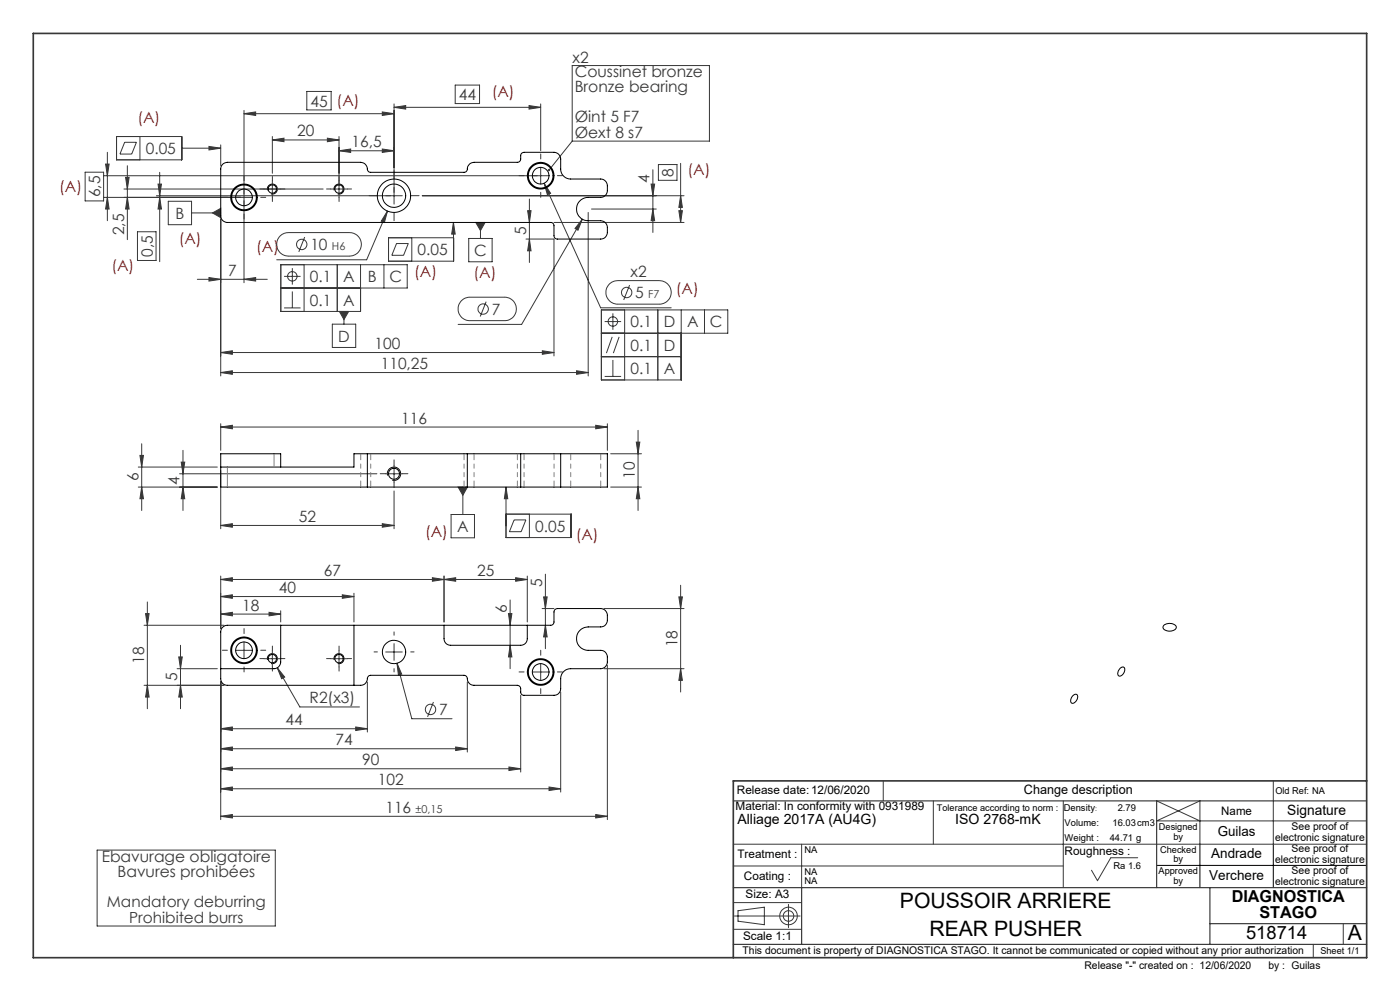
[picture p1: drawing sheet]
<svg xmlns="http://www.w3.org/2000/svg" width="420mm" height="297mm" viewBox="0 0 420 297" stroke-linecap="round" stroke-linejoin="round" font-family="sans-serif">
<g fill="none" stroke="#373737" stroke-width=".3">
<path d="M171.7 19.6h41.1v22.7h-41.1zM73.2 34.1l3.5-.6v1.1zM73.2 33.1v51.6M73.2 34.1h45M92 27.4h7.3v5.5h-7.3zM114.7 33.5l3.5 .6-3.5 .5zM118.2 32.2l3.5-.6v1.1zM118.2 31.1v30.1M118.2 32.2h44M136.6 25.5h7.3v5.5h-7.3zM158.7 31.6l3.5 .6-3.5 .5zM162.2 31.1v14.1"/>
<path d="M25.5 51.6h5.6v8.6h-5.6zM31.2 52.7h133.5M31.7 49.2h1l-.5 3.5zM32.2 59.2l.5 3.4h-1zM32.2 45.6v20.5M35 40.9h19.5v7h-19.5zM37.2 56.7h59.7M37.4 42.6h3.5l-1.4 3.6h-3.5zM37.7 53.2h1l-.5 3.5zM38.2 59.2l.5 3.4h-1zM38.2 49.7v22.1M42 40.9v7"/>
<path d="M46.9 58.7h73.8M47.4 55.2h1l-.5 3.5zM47.9 59.2l.5 3.4h-1zM47.9 51.6v26.8M54.5 44.4h11.7M62.7 43.9l3.5 .5-3.5 .5zM66.2 43.4v6.3M75.7 59.2h-44.5M81.7 54.1v5.1M81.7 41.9l3.5-.5v1.1zM81.7 40.9v11M81.7 41.9h20"/>
<path d="M98.2 41.4l3.5 .5-3.5 .6zM99.2 56.7h5M101.7 45.2l3.5-.5v1zM101.7 40.9v18.3M101.7 45.2h16.5M114.7 44.7l3.5 .5-3.5 .5zM126.7 58.7h78.5M158.8 59.7v19M162.2 50.2v5M163.2 54.9l2 3-1 .4zM163.2 54.9l17 37.3h21.2M171.7 42.3l-7 8.7"/>
<path d="M195.3 55.2h1.1l-.5 3.5zM195.9 50.9v18.8M197.5 49.3h5.6v4.7h-5.6zM204.2 49v17.7M204.2 58.7l.5 3.5h-1zM41.2 69.5h5.6v8.6h-5.6zM50.5 60.3h7v7h-7zM57.5 63.8h8.7M63.7 63.8l2.5-1.4v2.8zM66.2 65.6v47.1M84.1 70.7l1.1-.7 1.3-.3h18.4a3.5 3.5 0 0 1 3.5 3.5 3.5 3.5 0 0 1-3.5 3.6h-18.4a3.5 3.5 0 0 1-3.3-2.3 3.5 3.5 0 0 1 .9-3.8zM91.2 79.3v14"/>
<path d="M91.4 71l-1.8 4.5M101.2 79.3v14M108.2 79.3v14h-24v-14h38v7h-38M115.2 79.3v7M116.2 63.2l-.9 3.5-.9-.4zM116.2 63.2l-6.2 14.7h-27M116.6 71.3h19.5v7h-19.5zM119 73h3.5l-1.4 3.5h-3.6zM123.5 71.3v7M136 66.7l.6 3.5h-1.1zM136 66.7l.1 8.1M140.6 71.5h7v7h-7z"/>
<path d="M142.7 66.7h2.8l-1.4 2.4zM144.1 66.7v4.8M157.8 71.6h8.4v35.1M158.3 63.1h1l-.5 3.6zM158.8 71.6l.5 3.6h-1zM166.2 66.7h39M174.7 65.7l-1.3 3.3-.9-.5zM174.7 65.7l-18.2 31.5h-19.1M176.5 63.7v49M177.4 62.6h19.5M195.9 62.6l.5 3.5h-1.1zM203.7 63.1h1l-.5 3.6z"/>
<path d="M59.2 83.7h21M62.7 83.2l3.5 .5-3.5 .5zM73.2 83.7l3.5-.5v1zM85.2 82.8h5M85.2 92.3h5M87.7 80.4v4.9M87.7 87.3v5M99.7 97.2h7v6.9h-7zM101.8 93.3h2.8l-1.4 2.5zM103.2 93.3v3.9M138.5 90.1l.9-.7 1.3-.3h10.7a3.5 3.5 0 0 1 3.5 3.5 3.5 3.5 0 0 1-3.5 3.5h-10.5a3.5 3.5 0 0 1-3.2-2.2 3.5 3.5 0 0 1 .8-3.8zM145.8 90.4l-1.7 4.5"/>
<path d="M181.4 96.4h4.9M182.8 85.1l1.4-.8 1.1-.2h12.5a3.5 3.5 0 0 1 3.6 3.5 3.5 3.5 0 0 1-3.6 3.6h-12.5a3.5 3.5 0 0 1-3.3-2.3 3.5 3.5 0 0 1 .8-3.8zM183.9 93.9v4.9M187.4 92.9v21M188.9 85.4l-1.8 4.5M197.3 92.9v21M204.4 92.9v21h-24v-21h37.9v7h-37.9M211.3 92.9v7M66.2 111.7l3.5-.6v1.1zM66.2 105.7l3.5-.6v1.1zM66.2 111.7h110.3M66.2 105.7h100"/>
<path d="M162.7 105.1l3.5 .6-3.5 .5zM173 111.1l3.5 .6-3.5 .5zM180.4 106.9h24M181.4 112.8h4.9M183.7 101l-1.8 4.8M183.9 107.9v4.9M185.7 101l-1.7 4.8M41.5 140h23.7M42 136.5h1l-.5 3.5zM42.5 133v20M54.4 138.5h1l-.5 3.5zM54.9 135v18"/>
<path d="M66.2 128l3.5-.5v1zM66.2 127v8M66.2 128h116M118.2 139.5v5M178.7 127.5l3.5 .5-3.5 .5zM182.2 127v8M183.2 136h9.2M190.9 132.5h1l-.5 3.5zM191.4 129v24M41.5 146h23.7M42.5 146l.5 3.5h-1zM53.9 142h59.2"/>
<path d="M54.9 146l.5 3.5h-1zM66.2 157.5l3.5-.6v1.1zM66.2 141v17.5M66.2 157.5h52M114.7 156.9l3.5 .6-3.5 .5zM115.7 142h5M118.2 147.1v11.4M135.3 154.2h7v7h-7zM137.4 146h2.8l-1.3 2.4zM138.9 146v8.2M151.8 146l.5 3.5h-1zM151.8 146v15.1h19.5v-7h-19.5"/>
<path d="M154.2 155.8h3.6l-1.4 3.5h-3.6zM158.8 154.1v7M183.2 146h9.2M191.4 146l.5 3.5h-1zM66.2 178.8l3.5-.5v1zM66.2 178.8h40M66.2 173.7l3.5-.6v1.1zM66.2 172.6v15.8M66.2 173.7h92M102.7 178.3l3.5 .5-3.5 .5zM106.2 177.8v8.6M129.7 173.1l3.5 .6-3.5 .5z"/>
<path d="M133.2 173.7l3.5-.6v1.1zM133.2 172.6v13.8M153 179.8v20.6M154.7 173.1l3.5 .6-3.5 .5zM158.2 172.6v13.8M163.1 178.9h1l-.5 3.5zM163.6 172.1v22.3M203.7 178.9h1l-.5 3.5zM204.2 175.4v32M43.2 187.4h24M43.7 183.9h1l-.5 3.5zM44.2 180.4v32"/>
<path d="M53.6 196.9h1.1l-.5 3.5zM54.2 193.4v19M66.2 184l3.5-.5v1.1zM66.2 184h18M70.7 194.9h5M73.2 192.4v5M79.2 197.4h5M80.7 183.5l3.5 .5-3.5 .6zM81.7 194.9v5M84.2 183.1v3.3M99.2 197.4h5M101.7 194.9v5"/>
<path d="M115.7 195.4h5M118.2 192.9v5M119.1 198.8l1.4 3.2-1 .3zM119.1 198.8l4.4 16.6h12.1M152.5 183.9h1.1l-.6 3.5zM153 193.4l.6 3.5h-1.1zM162.2 198.9v5M162.6 182.4h3.6M163.6 187.4l.5 3.5h-1zM181.2 182.4h24M182.2 199.4v46.2M44.2 205.4l.5 3.5h-1z"/>
<path d="M53.1 200.4h12.1M54.2 205.4l.5 3.5h-1.1zM66.2 218.4l3.5-.5v1zM66.2 204.4v41.2M66.2 218.4h44M67.2 205.4h-24M83.2 200.1l2.2 2.8-.9 .5zM83.2 200.1l6.8 11.8h17.8M106.7 217.9l3.5 .5-3.5 .5zM110.2 204.4v15M130 210.4l-1.7 4.4M140.2 204.4v21"/>
<path d="M156.2 208.4v23M159.7 201.4h5M168.2 207.4v30M181.2 200.4h24M204.2 200.4l.5 3.5h-1zM66.2 236.4l3.5-.5v1zM66.2 236.4h102M66.2 224.4l3.5-.5v1zM66.2 230.4l3.5-.5v1zM66.2 224.4h74M66.2 230.4h90M136.7 223.9l3.5 .5-3.5 .5z"/>
<path d="M152.7 229.9l3.5 .5-3.5 .5zM164.7 235.9l3.5 .5-3.5 .5zM265 234v6M382 234v19M29.1 254.8h53.5v22.7h-53.5zM66.2 244.6l3.5-.5v1zM66.2 244.6h116M178.7 244.1l3.5 .5-3.5 .5zM220 253h190M220 259.5h99M240.5 253v13M280 240v13"/>
<path d="M319 240v26M341.3 257.1h-8.1l-4 6.8-1.8-3.1M347 240l13 6M410 246h-63l13-6v13M220 278.5h20.5M220 270.5h20.5M220.3 274.5h19.7M221.4 272.9l7.9-1v5.2l-7.9-1zM236.5 271v7M403 276.8v6.2M394 283v4"/>
<circle cx="90.5" cy="73.3" r="1.55"/>
<circle cx="87.7" cy="82.8" r="1.42"/>
<circle cx="145" cy="92.6" r="1.55"/>
<circle cx="183.9" cy="96.4" r="1.42"/>
<circle cx="188" cy="87.7" r="1.55"/>
<circle cx="129.1" cy="212.6" r="1.56"/>
<circle cx="236.5" cy="274.5" r="1.58"/>
<circle cx="236.6" cy="274.5" r="2.63"/>
</g>
<path d="M80.3 57a1.5 1.5 0 0 1 1.3-1.8 1.5 1.5 0 0 1 1.6 1.6 1.5 1.5 0 0 1-1.9 1.3M100.3 57a1.5 1.5 0 0 1 1.3-1.8 1.5 1.5 0 0 1 1.6 1.6 1.5 1.5 0 0 1-1.9 1.3M116.3 142.5a2 2 0 0 1 1.7-2.5 2 2 0 0 1 2.2 2.2 2 2 0 0 1-2.5 1.7M80.3 197.8a1.5 1.5 0 0 1 1.3-1.9 1.5 1.5 0 0 1 1.6 1.6 1.5 1.5 0 0 1-1.9 1.4M100.3 197.8a1.5 1.5 0 0 1 1.3-1.9 1.5 1.5 0 0 1 1.6 1.6 1.5 1.5 0 0 1-1.9 1.4M349.1 187.5a2.48 2.48 0 0 1 3.8 .5 2.28 2.28 0 0 1-3.4 .8l-.6-.7zM321.8 208.6a.86 .86 0 0 1 1.3-.4 .86 .86 0 0 1 .1 1.3 1.22 1.22 0 0 1-1.9 1v-1zM336 200.3a.83 .83 0 0 1 1.3-.2 .83 .83 0 0 1 0 1.2 1.19 1.19 0 0 1-1.9 1l.1-1.1zM347 259.4h63M360 253v13M382 253v13" fill="none" stroke="#000" stroke-width=".3"/>
<path d="M220 240h190M347 240v26M220 266h190M240.5 266v17M363 266v17M363 276.8h47M220 283h190" fill="none" stroke="#373737" stroke-width=".35"/>
<path d="M10 10h400v277h-400zM410 234h-190v53" fill="none" stroke="#373737" stroke-width=".5"/>
<g fill="none" stroke="#373737" stroke-width=".3" stroke-dasharray="30.5 1.3 1.3 1.3">
<path d="M68.2 59.1h-1.5M73.2 54.1v-1.5M78.2 59.1h1.5M79.2 56.6h-1.2M81.7 54.1v-1.2M81.7 59.1v1.3M84.2 56.6h1.3M99.2 56.6h-1.2M101.7 54.1v-1.2M101.7 59.1v1.3M104.2 56.6h1.3M113.2 58.6h-2.5"/>
<path d="M118.2 53.6v-2.5M123.2 58.6h2.5M157.2 52.6h-1.5M162.2 47.6v-1.5M162.2 57.6v1.5M167.2 52.6h1.5M73.2 64.1v1.5M118.2 63.6v2.5M118.2 139.5v-1.7M115.7 142h-1.6M118.2 144.5v1.6M120.7 142h1.7"/>
<path d="M68.2 194.9h-1.5M73.2 189.9v-1.5M73.2 199.9v1.5M78.2 194.9h1.5M79.2 197.4h-1.2M81.7 194.9v-1.3M81.7 199.9v1.2M84.2 197.4h1.3M99.2 197.4h-1.2M101.7 194.9v-1.3M101.7 199.9v1.2M104.2 197.4h1.3"/>
<path d="M113.2 195.4h-1M118.2 190.4v-1M123.2 195.4h1M162.2 196.4v-1.5M118.2 200.4v1M157.2 201.4h-1.5M162.2 206.4v1.5M167.2 201.4h1.5"/>
</g>
<g fill="#373737">
<path d="M129.7 173.1l3.5 .6-3.5 .5zM66.2 173.7l3.5-.6v1.1zM106.7 217.9l3.5 .5-3.5 .5zM66.2 218.4l3.5-.5v1zM136.7 223.9l3.5 .5-3.5 .5zM66.2 224.4l3.5-.5v1zM152.7 229.9l3.5 .5-3.5 .5zM66.2 230.4l3.5-.5v1zM73.2 83.7l3.5-.5v1zM62.7 83.2l3.5 .5-3.5 .5z"/>
<path d="M119.1 198.8l.4 3.5 1-.3zM66.2 184l3.5-.5v1.1zM80.7 183.5l3.5 .5-3.5 .6zM83.2 200.1l1.3 3.3 .9-.5zM66.2 236.4l3.5-.5v1zM164.7 235.9l3.5 .5-3.5 .5zM66.2 244.6l3.5-.5v1zM178.7 244.1l3.5 .5-3.5 .5zM66.2 157.5l3.5-.6v1.1zM114.7 156.9l3.5 .6-3.5 .5zM66.2 128l3.5-.5v1zM178.7 127.5l3.5 .5-3.5 .5zM116.2 63.2l-1.8 3.1 .9 .4zM73.2 34.1l3.5-.6v1.1zM114.7 33.5l3.5 .6-3.5 .5zM81.7 41.9l3.5-.5v1.1zM98.2 41.4l3.5 .5-3.5 .6zM66.2 111.7l3.5-.6v1.1zM173 111.1l3.5 .6-3.5 .5zM174.7 65.7l-2.2 2.8 .9 .5zM66.2 105.7l3.5-.6v1.1zM162.7 105.1l3.5 .6-3.5 .5zM118.2 32.2l3.5-.6v1.1zM158.7 31.6l3.5 .6-3.5 .5zM101.7 45.2l3.5-.5v1zM114.7 44.7l3.5 .5-3.5 .5zM163.2 54.9l1 3.4 1-.4z"/>
<path d="M66.2 178.8l3.5-.5v1zM102.7 178.3l3.5 .5-3.5 .5z"/>
<path d="M133.2 173.7l3.5-.6v1.1zM154.7 173.1l3.5 .6-3.5 .5z"/>
<path d="M54.2 205.4l.5 3.5h-1.1zM53.6 196.9h1.1l-.5 3.5zM153 193.4l.6 3.5h-1.1zM152.5 183.9h1.1l-.6 3.5zM32.2 59.2l.5 3.4h-1zM31.7 49.2h1l-.5 3.5zM47.9 59.2l.5 3.4h-1zM47.4 55.2h1l-.5 3.5z"/>
<path d="M203.7 178.9h1l-.5 3.5zM204.2 200.4l.5 3.5h-1zM163.1 178.9h1l-.5 3.5zM163.6 187.4l.5 3.5h-1zM43.7 183.9h1l-.5 3.5zM44.2 205.4l.5 3.5h-1zM54.4 138.5h1l-.5 3.5zM54.9 146l.5 3.5h-1zM42 136.5h1l-.5 3.5zM42.5 146l.5 3.5h-1zM190.9 132.5h1l-.5 3.5zM191.4 146l.5 3.5h-1zM37.7 53.2h1l-.5 3.5zM38.2 59.2l.5 3.4h-1zM158.3 63.1h1l-.5 3.6zM158.8 71.6l.5 3.6h-1zM195.3 55.2h1.1l-.5 3.5zM195.9 62.6l.5 3.5h-1.1zM204.2 58.7l.5 3.5h-1zM203.7 63.1h1l-.5 3.6z"/>
<path d="M151.8 146l.5 3.5h-1zM137.4 146l1.5 2.4 1.3-2.4zM62.7 43.9l3.5 .5-3.5 .5zM136 66.7l.6 3.5h-1.1zM101.8 93.3l1.4 2.5 1.4-2.5zM142.7 66.7l1.4 2.4 1.4-2.4zM63.7 63.8l2.5 1.4v-2.8zM164.5 50.7l-.1 .5 .3-.2-.2 .2a.35 .35 0 0 0 .5 0 .35 .35 0 0 0 0-.5 .35 .35 0 0 0-.5 0z"/>
</g>
<g fill="none" stroke="#000" stroke-width=".3">
<path d="M66.8 49.2l1.4-.6h40a2.24 2.24 0 0 1 2.1 2.4l.7 .6h28.2a1.09 1.09 0 0 0 1-1.3l.9-1.3 1.1-.4h13a1.02 1.02 0 0 0 1-.9v-1a1.02 1.02 0 0 1 1-1.1h9a2.05 2.05 0 0 1 2 2.1v3a2.99 2.99 0 0 0 3 3h9a2.05 2.05 0 0 1 2 2 3.2 3.2 0 0 1-.6 2.9l-1 .5-4.1 .1a3.5 3.5 0 0 0-3.5 3.4 3.5 3.5 0 0 0 3.5 3.5h3.7a2.05 2.05 0 0 1 2 2.1 3.2 3.2 0 0 1-.6 2.9l-.6 .4-.8 .1h-13a.97 .97 0 0 1-1-.9v-3a.96 .96 0 0 0-1-1h-97a1.99 1.99 0 0 1-2-2v-14l.2-.8zM84.2 140v-4h-18v10h44M110.2 136h-4v4h-40M110.2 136h30M110.2 136v10M140.2 136h16M140.2 136v10M156.2 136h12M156.2 136v10M168.2 136h14v10h-14M168.2 136v10M110.2 146h30"/>
<path d="M140.2 146h16M156.2 146h12M66.8 188l.7-.5 .7-.1h97a.96 .96 0 0 0 1-1v-3a1.02 1.02 0 0 1 1-1h13a2.05 2.05 0 0 1 2 2 3.2 3.2 0 0 1-.6 2.9l-1 .6h-4.1a3.5 3.5 0 0 0-3.5 3.5 3.5 3.5 0 0 0 3.5 3.5h3.7a1.99 1.99 0 0 1 2 2 3.2 3.2 0 0 1-.6 2.9l-1.4 .6h-9a2.99 2.99 0 0 0-3 3v3a1.99 1.99 0 0 1-2 2h-9a.96 .96 0 0 1-1-1v-1a1.09 1.09 0 0 0-1-1h-13a2.19 2.19 0 0 1-2.1-2.4l-.3-.4-.6-.2h-28a1.14 1.14 0 0 0-1 1.4l-.9 1.3-1.1 .3h-40a1.93 1.93 0 0 1-2-2v-14l.2-.8zM84.2 187.4v11a2.05 2.05 0 0 1-2 2h-16M106.2 187.4v18M133.2 187.4v4a1.93 1.93 0 0 0 2 2h21a1.93 1.93 0 0 0 2-2v-4"/>
<circle cx="73.2" cy="59.2" r="3.7"/>
<circle cx="73.2" cy="59.2" r="4"/>
<circle cx="73.2" cy="59.1" r="2.51"/>
<circle cx="81.7" cy="56.7" r="1.27"/>
<circle cx="101.7" cy="56.7" r="1.27"/>
<circle cx="118.2" cy="58.7" r="5"/>
<circle cx="118.2" cy="58.7" r="3.5"/>
<circle cx="162.2" cy="52.6" r="4"/>
<circle cx="162.2" cy="52.7" r="3.7"/>
<circle cx="162.2" cy="52.7" r="2.51"/>
<circle cx="118.2" cy="142" r="1.65"/>
<circle cx="73.2" cy="194.9" r="3.7"/>
<circle cx="73.2" cy="194.9" r="4"/>
<circle cx="73.2" cy="194.9" r="2.51"/>
<circle cx="81.7" cy="197.4" r="1.26"/>
<circle cx="101.7" cy="197.4" r="1.24"/>
<circle cx="118.2" cy="195.4" r="3.5"/>
<circle cx="162.2" cy="201.4" r="4"/>
<circle cx="162.2" cy="201.4" r="3.7"/>
<circle cx="162.2" cy="201.4" r="2.51"/>
</g>
<path d="M142.2 136v10M155.2 136v10M157.2 136v10M108.2 146v-10M111.2 146v-10M139.2 146v-10M166.2 146v-10M171.2 146v-10M180.2 146v-10" fill="none" stroke="#808080" stroke-width=".3" stroke-dasharray="6.3 1.3 1.3 1.3 1.3 1.3" stroke-dashoffset="4.5"/>
<path d="M68.2 140v6M82.2 140v-4" fill="none" stroke="#808080" stroke-width=".3" stroke-dasharray="6.3 1.3 1.3 1.3 1.3 1.3"/>
<g font-size="6.3">
<text x="270" y="272">POUSSOIR ARRIERE</text>
<text x="278.8" y="280.5">REAR PUSHER</text>
<text x="404.4" y="281.6">A</text>
</g>
<text font-size="5.5" x="373.8" y="281.3">518714</text>
<g font-size="4.9">
<text x="369.5" y="270.3">DIAGNOSTICA</text>
<text x="377.8" y="275.2">STAGO</text>
</g>
<g font-size="4.7" fill="#373737">
<text x="171.8" y="19">x2</text>
<text x="172.4" y="23.1">Coussinet bronze</text>
<text x="172.4" y="27.6">Bronze bearing</text>
<text x="93.1" y="31.9">45</text>
<text x="137.6" y="30">44</text>
<text x="89.1" y="40.9">20</text>
<text x="172.4" y="36.7">Øint 5 F7</text>
<text x="172.4" y="41.2">Øext 8 s7</text>
<text x="43.7" y="46.2">0.05</text>
<text x="105.4" y="44.1">16,5</text>
<text x="202.1" y="52.9" transform="rotate(-90 202.1 52.9)">8</text>
<text x="30.1" y="59.1" transform="rotate(-90 30.1 59.1)">6,5</text>
<text x="194.9" y="54.7" transform="rotate(-90 194.9 54.7)">4</text>
<text x="52.7" y="65.6">B</text>
<text x="37.2" y="70.5" transform="rotate(-90 37.2 70.5)">2,5</text>
<text x="157.8" y="70.4" transform="rotate(-90 157.8 70.4)">5</text>
<text x="45.8" y="77" transform="rotate(-90 45.8 77)">0,5</text>
<text x="93.1" y="74.9">10</text>
<text x="125.3" y="76.5">0.05</text>
<text x="142.3" y="76.7">C</text>
<text x="68.4" y="82.7">7</text>
<text x="189.2" y="83.1">x2</text>
<text x="93" y="84.6">0.1</text>
<text x="103" y="84.6">A</text>
<text x="110.4" y="84.6">B</text>
<text x="116.8" y="84.6">C</text>
<text x="190.6" y="89.4">5</text>
<text x="93" y="91.6">0.1</text>
<text x="103" y="91.6">A</text>
<text x="147.5" y="94.3">7</text>
<text x="189.2" y="98.1">0.1</text>
<text x="199.1" y="98.1">D</text>
<text x="206.1" y="98.1">A</text>
<text x="213" y="98.1">C</text>
<text x="101.5" y="102.4">D</text>
<text x="112.3" y="104.6">100</text>
<text x="189.2" y="105.1">0.1</text>
<text x="199.1" y="105.1">D</text>
<text x="114.2" y="110.6">110,25</text>
<text x="189.2" y="112.1">0.1</text>
<text x="199.1" y="112.1">A</text>
<text x="120.3" y="127">116</text>
<text x="190.4" y="143.6" transform="rotate(-90 190.4 143.6)">10</text>
<text x="41.5" y="144.3" transform="rotate(-90 41.5 144.3)">6</text>
<text x="53.9" y="145.3" transform="rotate(-90 53.9 145.3)">4</text>
<text x="89.6" y="156.4">52</text>
<text x="137.1" y="159.4">A</text>
<text x="160.6" y="159.4">0.05</text>
<text x="97.1" y="172.6">67</text>
<text x="143.1" y="172.6">25</text>
<text x="83.6" y="177.8">40</text>
<text x="162.6" y="175.9" transform="rotate(-90 162.6 175.9)">5</text>
<text x="72.6" y="183">18</text>
<text x="152.1" y="183.7" transform="rotate(-90 152.1 183.7)">6</text>
<text x="203.2" y="194" transform="rotate(-90 203.2 194)">18</text>
<text x="43.2" y="199" transform="rotate(-90 43.2 199)">18</text>
<text x="53.1" y="204.2" transform="rotate(-90 53.1 204.2)">5</text>
<text x="92.9" y="210.8">R2(x3)</text>
<text x="131.7" y="214.3">7</text>
<text x="85.6" y="217.4">44</text>
<text x="100.6" y="223.4">74</text>
<text x="108.6" y="229.4">90</text>
<text x="113.3" y="235.4">102</text>
<text x="115.6" y="243.6">116</text>
<text x="30.5" y="258.3">Ebavurage obligatoire</text>
<text x="35.2" y="262.8">Bavures prohibées</text>
</g>
<g font-size="4.7" fill="#f00">
<text x="147.5" y="28.9">(A)</text>
<text x="101" y="31.8">(A)</text>
<text x="41.2" y="37">(A)</text>
<text x="206.2" y="52.5">(A)</text>
<text x="17.8" y="57.6">(A)</text>
<text x="53.6" y="73.1">(A)</text>
<text x="76.9" y="75.7">(A)</text>
<text x="33.4" y="81.1">(A)</text>
<text x="124.2" y="83">(A)</text>
<text x="142.1" y="83.3">(A)</text>
<text x="202.7" y="88.2">(A)</text>
<text x="127.5" y="161.1">(A)</text>
<text x="172.7" y="161.9">(A)</text>
</g>
<g font-size="4.6" fill="#373737">
<text x="32.1" y="271.9">Mandatory deburring</text>
<text x="38.8" y="276.5">Prohibited burrs</text>
</g>
<g font-size="4.2">
<text x="386.2" y="244.2">Signature</text>
<text x="221.2" y="247.1">Alliage 2017A (AU4G)</text>
<text x="286.6" y="247.1">ISO 2768-mK</text>
</g>
<g font-size="4.1">
<text x="365.3" y="250.5">Guilas</text>
<text x="363.4" y="257.2">Andrade</text>
<text x="362.8" y="263.7">Verchere</text>
</g>
<text font-size="3.9" x="307.2" y="238.1">Change description</text>
<g font-size="3.5">
<text x="221.1" y="238.1">Release date:12/06/2020</text>
<text x="220.7" y="242.8">Material: In conformity with 0931989</text>
<text x="366.4" y="244.2">Name</text>
<text x="221.2" y="257.2">Treatment :</text>
<text x="319.4" y="256.3">Roughness :</text>
<text x="223.2" y="263.8">Coating :</text>
<text x="223.7" y="269.2">Size: A3</text>
<text x="222.9" y="281.7">Scale 1:1</text>
</g>
<g font-size="3.3" fill="#373737">
<text x="99.6" y="75">H6</text>
<text x="194.5" y="89.4">F7</text>
<text x="124.7" y="243.6">±0,15</text>
</g>
<g font-size="3.2">
<text x="382.6" y="251.9">electronic signature</text>
<text x="387.5" y="248.8">See proof of</text>
<text x="387.5" y="255.4">See proof of</text>
<text x="382.6" y="258.6">electronic signature</text>
<text x="387.5" y="262">See proof of</text>
<text x="382.6" y="265.1">electronic signature</text>
<text x="222.8" y="285.9">This document is property of DIAGNOSTICA STAGO. It cannot be communicated or copied without any prior authorization</text>
<text x="325.3" y="290.5">Release &quot;-&quot; created on : 12/06/2020</text>
<text x="380.5" y="290.5">by : Guilas</text>
</g>
<g font-size="2.8">
<text x="382.6" y="238">Old Ref: NA</text>
<text x="319.1" y="243">Density</text>
<text x="335.3" y="243">2.79</text>
<text x="319.4" y="247.5">Volume:</text>
<text x="333.7" y="247.5">16.03cm3</text>
<text x="347.7" y="248.8">Designed</text>
<text x="352" y="251.7">by</text>
<text x="241.3" y="255.7">NA</text>
<text x="319.4" y="252.1">Weight :</text>
<text x="332.9" y="252.1">44.71 g</text>
<text x="348" y="255.5">Checked</text>
<text x="241.3" y="262.3">NA</text>
<text x="334" y="260.3">Ra 1.6</text>
<text x="347.6" y="262">Approved</text>
<text x="352" y="258.3">by</text>
<text x="241.3" y="265">NA</text>
<text x="352" y="264.9">by</text>
<text x="396.1" y="285.8">Sheet 1/1</text>
</g>
<text font-size="2.7" x="281.1" y="243.1">Tolerance according to norm :</text>
<text font-size="2.1" x="328.5" y="243">:</text>
</svg>
